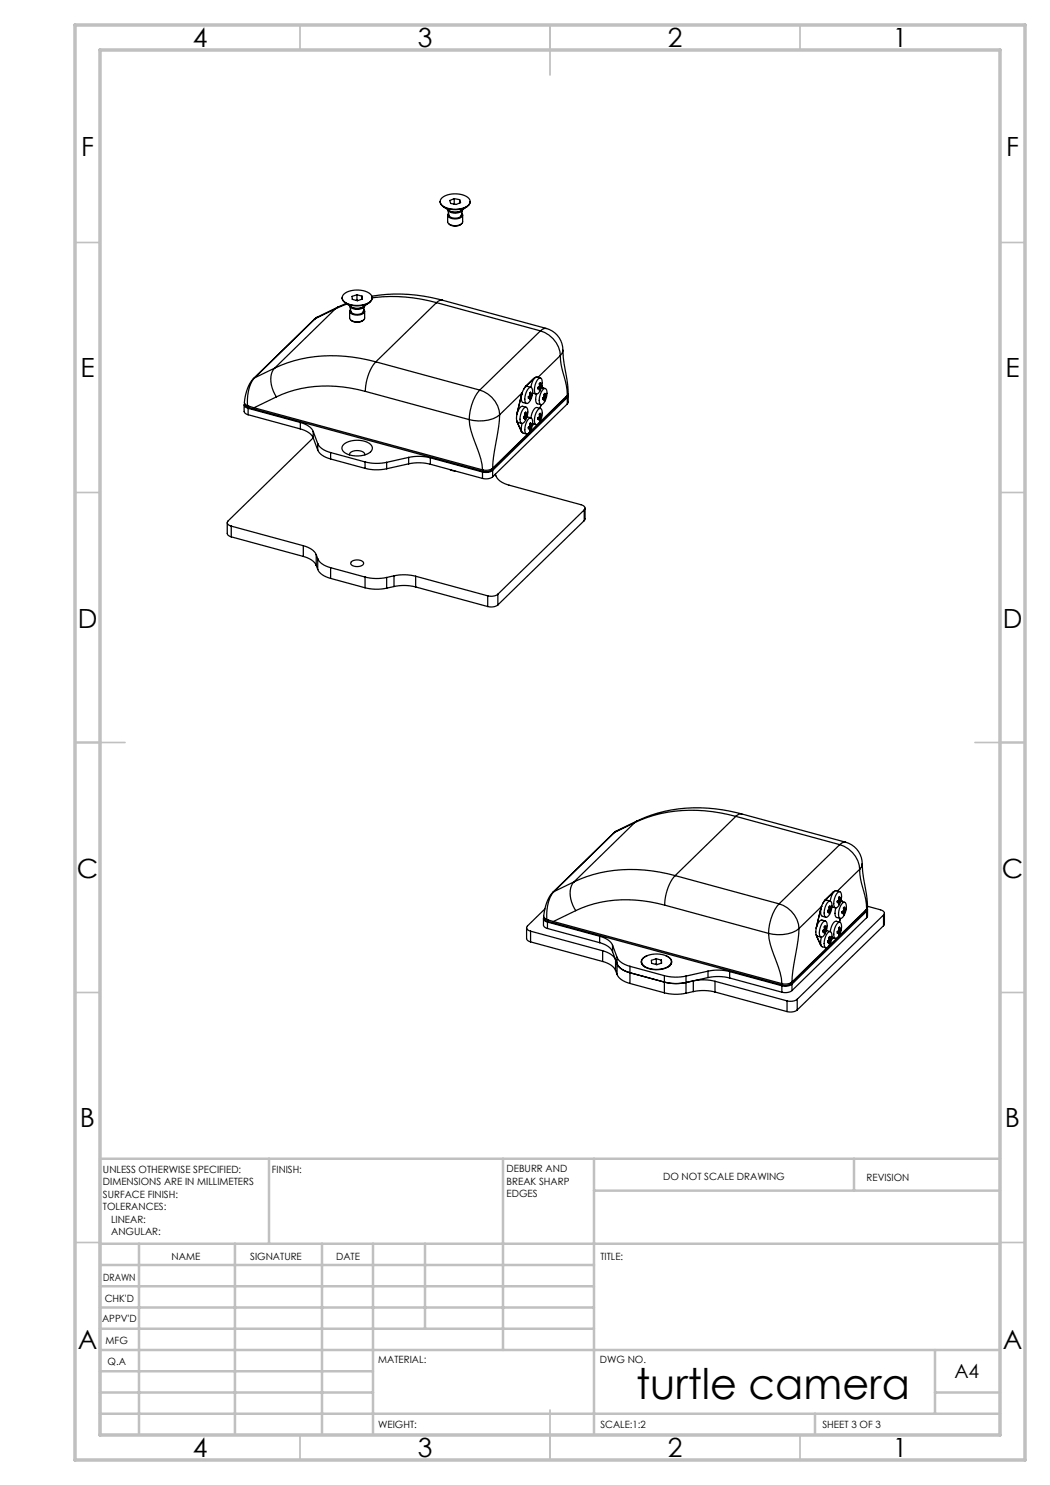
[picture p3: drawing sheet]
<svg xmlns="http://www.w3.org/2000/svg" width="210mm" height="297mm" viewBox="0 0 210 297" stroke-linecap="round" stroke-linejoin="round" font-family="sans-serif">
<g fill="none" stroke="#c0c0c0" stroke-width=".35">
<path d="M60 5v5M110 5v10M160 5v5M15 48.5h5M200 48.5h5M15 98.5h5M200 98.5h5M15 148.5h10M195 148.5h10M15 198.5h5M200 198.5h5M15 248.5h5"/>
<path d="M200 248.5h5M60 287v5M110 282v10M160 287v5"/>
</g>
<g fill="none" stroke="#c0c0c0" stroke-width=".5">
<path d="M53.8 231.8v17M100.6 231.8v38.2M118.8 231.8v55.2M118.8 238.1h81.2M170.8 231.8v6.3M200 231.8h-180v55.2M20 248.8h180M20 257.3h98.8M20 253h98.8M27.8 248.8v38.2M47 248.8v38.2M64.4 248.8v38.2"/>
<path d="M74.6 248.8v38.2M85 248.8v17M20 265.8h98.8M20 261.5h98.8M20 278.5h54.6M20 274.3h54.6M20 270h180M187 278.5h13M187 270v12.8M20 282.8h180M163 282.8v4.2"/>
</g>
<path d="M15 5h190v287h-190zM20 10h180v277h-180z" fill="none" stroke="#c0c0c0" stroke-width=".7"/>
<g fill="none" stroke="#000" stroke-width=".25">
<path d="M88.4 39.5a4.5 4.5 0 0 1 5.5 .4 1.15 1.15 0 0 1-.9 1.6 4.4 4.4 0 0 1-4.8-.7 .91 .91 0 0 1 .2-1.3zM90.8 39.7l1.1 .2M90.8 39.7l-.8 .4 .1 .6 1.1 .2 .9-.4-.2-.6M90.8 39.7v1.1M91.9 39.9v.7M68.4 59.5a1.5 1.5 0 0 0 1.4 1.4 4.5 4.5 0 0 0 4.5-.8l.1-.5a30.3 30.3 0 0 1 12.9 .9M68.8 58.8a4.5 4.5 0 0 1 5.5 .2 1.09 1.09 0 0 1-.8 1.7 4.6 4.6 0 0 1-4.9-.6 .9 .9 0 0 1 .2-1.3zM71.4 59l1 .2M71.4 59l-1 .3 .1 .6 1 .2 1-.3-.1-.6M71.4 59v1M72.4 59.2v.6M74.4 59.2a32 32 0 0 1 14.1 .8"/>
<path d="M88 40.3a1.73 1.73 0 0 0 1.7 1.5 4.4 4.4 0 0 0 4.1-.9l.2-.6M88.6 41.3l1.2 .8a2.54 2.54 0 0 0 2.5 0l1.1-.8M89.5 43v1.4a1.87 1.87 0 0 0 2.8 .4l.2-.3v-1.5M89.5 41.9a1.97 1.97 0 0 0 3 0l-.2 1.2a1.61 1.61 0 0 1-2.5 0zM89.6 42a2.19 2.19 0 0 0 2.8 0M89.7 42.6l-.1 .1a.69 .69 0 0 0 .7 1 1.89 1.89 0 0 0 2.2-.6l-.1-.5M89.8 44.8a1.99 1.99 0 0 0 2.4 0M90.8 40.8h.1M90.8 40.8l.2 .1M50.7 75.7a7.9 7.9 0 0 0-1.8 5l.6 .4M50.9 75.6a7.7 7.7 0 0 0-1.4 5.5M50.9 75.6l-.2 .1"/>
<path d="M54.9 73.6a4.6 4.6 0 0 0 .1 5.2l.3 .6M54.9 73.6l-4 2M55.3 79.4l-4.5 2.2M62.8 63.9l-12.1 11.8M63 63.7l-.2 .2M63 63.7l-12.1 11.9M63.5 63.4l-.7 .5M67.1 61.8l-12.2 11.8M67.1 61.8l-4.1 1.9M67.6 61.4l-.5 .4M67.6 61.4l-4.6 2.3M69 60.6l1.2 .8a2.55 2.55 0 0 0 2.5 0l1.1-.8"/>
<path d="M69.2 60.7l-1.6 .7M69.4 60.8l-2.3 1M69.9 62.2v1.4a1.74 1.74 0 0 0 2.4 .6l.6-.4v-1.6M69.9 61.2a1.97 1.97 0 0 0 3 0l-.2 1.1a1.61 1.61 0 0 1-2.5 0zM70 61.2a2.21 2.21 0 0 0 2.8 0M70.1 61.9a.6 .6 0 0 0-.1 .6 .6 .6 0 0 0 .6 .4 2.12 2.12 0 0 0 2.3-.5l-.1-.5M70.2 64.1a1.99 1.99 0 0 0 2.4 0M71.4 60l.2 .1M71.4 60l-.1 .1M73.1 78.3l20.7 5.6M73.1 78.3a25.6 25.6 0 0 0-17.8 1.1M75.2 72.4l20.7 5.6"/>
<path d="M75.2 72.4a9.3 9.3 0 0 0-2.1 5.9M75.2 72.4a28.9 28.9 0 0 0-20.3 1.2M87.3 60.5l20.8 5.7M87.3 60.5l-12.1 11.9M88.5 60h-.1a1.34 1.34 0 0 0-1.1 .5M88.5 60l20.8 5.7M95.9 78a5.5 5.5 0 0 1 4 5M95.9 78a9.2 9.2 0 0 0-2.1 5.9M104.2 79.3l-.8 3.6M104.5 78.5l-.3 .8M104.5 78.5l-4.6 4.5M105.2 77.2l-.2 .3"/>
<path d="M105.2 77.2l-.5 .7M105.7 77.6l.4-.1a1.26 1.26 0 0 1 .3 1.5 2.42 2.42 0 0 1-1 1.7h-.1a2.65 2.65 0 0 1 .4-3.1zM105.8 79.3l.4 .1M105.9 79.5v.4l.2-.2M106 78.7l.2 .1M106 79.1l.2 .1M106 79.5l-.3-.1 .2 .1M106 78.8l.2 .1M106 79.7h.1M106 78.9l.4 .1M106.2 78.8l.2-.1v.3M106.2 78.8l-.1-.4-.2 .2 .1 .5-.3 .2v.4l.2-.2"/>
<path d="M106.2 79.4l-.1 .3M106.2 79.2v.2M106.4 79l-.2 .2M106.5 78.6l.7 .2M106.7 75.7l-1.5 1.5M107 75.5l-.3 .2M107.1 75.5l-.4 .2M107.3 78.8a1.61 1.61 0 0 0 .2 1.9l.7 .2-.2 .8M107.6 77.5l.3 .1M107.6 77.5l.2 .1M107.7 75.8l.3-.2a1.26 1.26 0 0 1 .4 1.6 2.42 2.42 0 0 1-1.1 1.6h-.1a2.65 2.65 0 0 1 .5-3zM107.7 77.4l.4 .1"/>
<path d="M107.8 77.6l.1 .4 .1-.2M107.9 76.9h.2M107.9 77.2l.3 .1M107.9 76.9l.2 .1M107.9 77.8h.1M107.9 77l.4 .1M108.1 66.2l-12.2 11.8M108.1 66.2a5.5 5.5 0 0 1 4 4.9M108.1 76.9l.2-.1v.3M108.1 76.9l-.1-.3-.1 .1v.5l-.3 .3v.3l.2-.2M108.1 77.5l-.1 .3M108.1 75.6l-.7-.2a2.18 2.18 0 0 0-1.2 2.1l-.7-.2a2.37 2.37 0 0 0-1.2 2.7l.2 .5 .8 .2"/>
<path d="M108.2 77.3l-.1 .2M108.3 77.5l.8 .2M108.3 77.1l-.1 .2M108.4 77.2l.1 .4M108.6 77.9l.4-.2a1.26 1.26 0 0 1 .3 1.6 2.42 2.42 0 0 1-1 1.6h-.2a2.65 2.65 0 0 1 .5-3zM108.7 79.5l.3 .1M108.8 79.7v.4l.2-.1M108.8 79h.2M108.8 79.3l.3 .1M108.8 79.7l-.2-.1 .2 .1M108.9 79.1h.2M108.9 79.9l.1 .1"/>
<path d="M108.9 79.1l.4 .1M109 79l.1 .1M109 79v-.3l-.2 .1 .1 .5-.3 .3v.3l.2-.2M109 79.6v.4M109.1 79.1l.2-.2v.3M109.1 79.4l-.1 .2M109.3 79.2l-.2 .2M109.3 65.7l-.8 .1-.4 .4M109.3 65.7a4.5 4.5 0 0 1 3.3 4.3M112.1 71.1l.1 1.9 1.1 4.2 .2 1.9M112.1 71.1l-4.5 4.4M112.6 70a1.05 1.05 0 0 1-.5 1.1"/>
<path d="M112.6 70.1l.1 1.4a41.9 41.9 0 0 1 .9 7.3l-.1 .3M113.2 79.4l-14.9 14.6M113.2 79.3v.1M113.4 79.1l-.2 .3M113.5 79.1l-5.7 5.5M113.5 79.5l-15 14.6M113.5 79.5v1.3M113.6 78.9v.3l-.1 .3M113.6 79.1v1.4l-.1 .3M48.8 81l.1 1.5 .7 .4M48.9 80.7a.68 .68 0 0 0 .7 1M49.1 80.9l.1 .4 .5 .2"/>
<path d="M49.5 81.1l1.3 .5M49.6 81.7l10.5 2.8M49.6 81.7v1.2M49.6 82.9l10.5 2.9M49.7 81.5l46.9 12.8M49.7 81.2v.3M50.8 81.6l45.7 12.4M60.1 84.5a3.6 3.6 0 0 1 2.5 1.8M60.1 85.8a3.6 3.6 0 0 1 2.5 1.8M60.1 84.5v1.3M62.6 87.6l-17 16.6a.65 .65 0 0 0 0 .7 .65 .65 0 0 0 .6 .3M62.6 86.3l.9 2.4"/>
<path d="M62.6 86.3v1.3M62.6 87.6l.9 2.4M63.5 88.7a3.6 3.6 0 0 0 2.6 1.8M63.5 90a3.6 3.6 0 0 0 2.6 1.8M63.5 88.7v1.3M66.1 90.5v1.3M66.1 90.5l6.9 1.9M66.1 91.8l6.9 1.9M68.7 88.9a4.6 4.6 0 0 1 5.6 .2 1.11 1.11 0 0 1-.8 1.7 4.6 4.6 0 0 1-4.9-.6 .91 .91 0 0 1 .1-1.3zM69.9 91a1.45 1.45 0 0 1 1.8-.9l.9 .3 .4 .6M73 92.4a9.3 9.3 0 0 0 4.3 .1M73 93.7a9.3 9.3 0 0 0 4.3 .1"/>
<path d="M73 92.4v1.3M77.3 92.5v1.3M81.7 91.5a9.3 9.3 0 0 1 4.4 .1M81.7 92.8a9.3 9.3 0 0 1 4.4 0M81.7 91.5l-4.4 1M81.7 91.5v1.3M81.7 92.8l-4.4 1M86.1 91.6l10.4 2.8M86.1 91.6v1.2M86.1 92.8l10.4 2.9M90 93.9l1 .3M93.8 83.9a23.5 23.5 0 0 0 2 6.7l.6 2.3 .1 1.1"/>
<path d="M96.5 94.4v1.3M96.6 94v.3M98.3 94a1.96 1.96 0 0 1-1.7 .3M98.3 93.8v.2M98.5 93.6a2.38 2.38 0 0 1-2 .4M98.5 94.1a2.35 2.35 0 0 1-2 .3M98.5 95.4a2.35 2.35 0 0 1-2 .3M98.5 94.1v1.3M99.1 94.8a3.3 3.3 0 0 0 2.7 2.2l14.4 3.9a.65 .65 0 0 1 .7 .4 .65 .65 0 0 1-.1 .7M99.9 83a6.9 6.9 0 0 1-6.1 .9M99.9 83l-.2 2.2-1 6.2-.2 2.2M103.4 84.2l1 2.2"/>
<path d="M104.4 84.7a1.61 1.61 0 0 0 .2 1.9l.7 .2M104.8 81.6l.3-.2a1.26 1.26 0 0 1 .4 1.6 2.42 2.42 0 0 1-1.1 1.7h-.1a2.65 2.65 0 0 1 .5-3.1zM104.8 83.3l.4 .1M105 83.5v.4l.2-.2M105 82.7l.2 .1M105 83.1l.3 .1M105 83.5l-.3-.1 .3 .1M105 82.8l.2 .1M105 83.7h.2M105 82.9l.4 .1M105.2 82.8l.2-.2v.4M105.2 82.8v-.4l-.2 .2v.4l-.3 .3v.3l.3-.1"/>
<path d="M105.2 83.4v.3M105.2 81.5l-.7-.2a2.37 2.37 0 0 0-1.2 2.6l.3 .6 .7 .2M105.3 83.2l-.1 .2M105.4 83l-.1 .2M105.6 86.7l-7.1 6.9M105.7 83.7l.4-.1a1.26 1.26 0 0 1 .3 1.6 2.42 2.42 0 0 1-1 1.6h-.1a2.65 2.65 0 0 1 .4-3.1zM105.8 85.4l.4 .1M105.9 85.6v.4l.2-.2M106 84.8l.2 .1M106 85.2l.2 .1M106 85.6l-.3-.1 .2 .1M106 84.9l.2 .1"/>
<path d="M106 85.8h.1M106 85l.4 .1M106.2 84.9l.2-.1v.3M106.2 84.9l-.1-.4-.2 .2 .1 .5-.3 .2v.4l.2-.2M106.2 85.5l-.1 .3M106.2 85.3v.2M106.4 85.1l-.2 .2M106.5 84.7l.7 .2M106.7 84.8l-.2 .3M107.6 84.8l-1.8 1.7M107.6 83.6l.3 .1M107.6 83.7h.2"/>
<path d="M107.7 81.9l.3-.2a1.26 1.26 0 0 1 .4 1.6 2.42 2.42 0 0 1-1.1 1.6h-.1a2.65 2.65 0 0 1 .5-3zM107.7 83.5l.4 .1M107.8 83.7l.1 .4 .1-.2M107.9 83h.2M107.9 83.3l.3 .1M107.9 83l.2 .1M107.9 83.9h.1M107.9 83.1l.4 .1M108.1 83l.2-.1v.3M108.1 83l-.1-.3-.1 .1v.5l-.3 .3v.3l.2-.2M108.1 83.6l-.1 .3M108.1 81.7l-.7-.2a2.18 2.18 0 0 0-1.2 2.1l-.8-.2"/>
<path d="M108.2 83.4l-.1 .2M108.3 83.2l-.1 .2M113.5 80.8l-15 14.6M45.4 104.5l.1 2.3 .3 .4 .4 .2M46.2 105.2l14.5 3.9M46.2 105.2v2.2M46.2 107.4l14.5 3.9M60.7 109.1a3.6 3.6 0 0 1 2.5 1.8M60.7 111.3a3.6 3.6 0 0 1 2.5 1.8M60.7 109.1v2.2M63.2 110.9l.3 .8M63.2 110.9v2.2"/>
<path d="M63.2 113.1l.3 .8M63.5 111.7a3.6 3.6 0 0 0 2.6 1.8M63.5 113.9a3.6 3.6 0 0 0 2.6 1.8M63.5 111.7v2.2M66.1 113.5l6.9 1.9M66.1 113.5v2.2M66.1 115.7l6.9 1.9M70.3 112.3a1.74 1.74 0 0 1 2.4 .3 1.53 1.53 0 0 1-2.2 .5 .48 .48 0 0 1-.2-.8zM73 115.4a9.3 9.3 0 0 0 4.3 .1M73 117.6a9.3 9.3 0 0 0 4.3 0M73 115.4v2.2M77.3 115.5v2.1"/>
<path d="M78.8 115.2a9.4 9.4 0 0 1 4.3 0M78.8 117.3a9.4 9.4 0 0 1 4.3 .1M78.8 115.2l-1.5 .3M78.8 115.2v2.1M78.8 117.3l-1.5 .3M83.1 115.2l14.4 4M83.1 115.2v2.2M83.1 117.4l14.4 3.9M97.5 119.2v2.1M99.6 118.8a2.35 2.35 0 0 1-2.1 .4M99.6 118.8v2.2M116.8 102l-17.2 16.8"/>
<path d="M116.8 102v2.1M116.8 104.1l-17.2 16.9M117 101.6v2.2l-.2 .3M99.6 121a2.35 2.35 0 0 1-2.1 .3M110.5 178.5a7.9 7.9 0 0 0-1.7 5l.6 .4M110.8 178.3a7.7 7.7 0 0 0-1.4 5.6M110.8 178.3l-.3 .2M114.8 176.4a4.6 4.6 0 0 0 0 5.2l.3 .5M114.8 176.4l-4 1.9M122.7 166.6l-12.2 11.9M122.9 166.5l-.2 .1M122.9 166.5l-12.1 11.8"/>
<path d="M123.3 166.2l-.6 .4M123.4 166.2l-.5 .3M126.9 164.5l-12.1 11.9M126.9 164.5l-4 2M127.4 164.2l-.5 .3M127.4 164.2l-4 2M135 175.1l20.8 5.7M135 175.1a9.3 9.3 0 0 0-2.1 5.9M135 175.1a28.9 28.9 0 0 0-20.2 1.3M147.2 163.3l20.7 5.6M147.2 163.3a28.9 28.9 0 0 0-20.3 1.2M147.2 163.3l-12.2 11.8"/>
<path d="M148.3 162.8l20.8 5.6a4.5 4.5 0 0 1 3.3 4.4M148.3 162.8a29.8 29.8 0 0 0-20.9 1.4M148.3 162.8a1.34 1.34 0 0 0-1.1 .5M165.1 179.9l-.5 .7M165.1 179.9v.1M165.1 180l-.2 .2M166.6 178.5l-1.5 1.4M166.6 178.5h.1M166.6 178.5l-1.5 1.5M166.9 178.3l-.3 .2M167 178.2l-.4 .3M167.5 178.5l.4-.2a1.26 1.26 0 0 1 .3 1.6 2.42 2.42 0 0 1-1 1.7h-.2a2.65 2.65 0 0 1 .5-3.1z"/>
<path d="M167.7 179.6l.3 .1M167.8 180l.2 .1M167.8 179.7l.2 .1M167.8 179.7l.4 .2M167.9 168.9l-12.1 11.9M167.9 168.9a5.5 5.5 0 0 1 4 5M168 179.7h.1M168 179.7l-.1-.4-.2 .2 .1 .5-.3 .2v.3l.2-.1M168 178.3l-.7-.1a2.18 2.18 0 0 0-1.2 2l-.8-.2a2.37 2.37 0 0 0-1.2 2.7l.3 .5 .8 .2M168 179.7l.2-.2v.4M168.2 179.9l-.2 .2M168.2 179.9l.2 .4"/>
<path d="M169.1 168.5l-.7 .1-.5 .3M171.9 173.9l.2 1.8 1.1 4.2 .1 1.9M171.9 173.9l-4.4 4.3M172.4 172.8l-.1 .6-.4 .5M172.4 172.8l.1 1.5a41.9 41.9 0 0 1 1 7.2l-.2 .3M105.3 185.6v2.2l.4 .4 .4 .2M106.1 186.2l14.4 4M106.1 186.2v2.2M106.1 188.4l14.4 3.9M108.7 183.7l.1 1.5 .7 .5M108.8 183.5a.68 .68 0 0 0 .7 .9M108.9 183.6l.2 .4 .5 .3"/>
<path d="M109 181.8l-3.5 3.4a.65 .65 0 0 0-.1 .7 .65 .65 0 0 0 .7 .3M109.4 183.9l1.3 .4M109.5 184.4l10.4 2.8M109.5 184.4v1.3M109.5 185.7l10.4 2.8M109.6 184.3l46.9 12.7M109.6 184v.3M110.7 184.3l45.7 12.4M115.1 182.1l-4.4 2.2M119.9 187.2a3.6 3.6 0 0 1 2.6 1.8M119.9 188.5a3.6 3.6 0 0 1 2.6 1.8M119.9 187.2v1.3"/>
<path d="M120.5 190.2a3.6 3.6 0 0 1 2.6 1.7v2.2M120.5 192.3a3.6 3.6 0 0 1 2.6 1.8M120.5 190.2v2.1M122.5 190.3l.9 2.5a3.6 3.6 0 0 0 2.6 1.7l6.9 1.9a9.3 9.3 0 0 0 4.3 .1l4.4-1M122.5 189l.9 2.5M122.5 189v1.3M123.1 194.1l.3 .8M123.4 194.9a3.6 3.6 0 0 0 2.6 1.8M123.4 191.5a3.6 3.6 0 0 0 2.6 1.8M123.4 191.5v3.4M126 193.3v3.4M126 196.7l6.9 1.9"/>
<path d="M126 193.3l6.9 1.8M128.3 192.3l.2 .6 .4 .4M128.6 191.6a4.5 4.5 0 0 1 5.5 .2 1.09 1.09 0 0 1-.7 1.7 4.6 4.6 0 0 1-4.9-.6 .9 .9 0 0 1 .1-1.3zM129.5 191.1a1.21 1.21 0 0 0-1.1 .8 1.21 1.21 0 0 0 .2 1.2 4.6 4.6 0 0 0 5.6-.2 1.27 1.27 0 0 0-1.1-1.8M131.3 192.8l.1 .1M131.3 191.7l1 .3M131.3 191.7l-1 .4v.6l1 .2 1-.3v-.6M131.3 192.8l-.2 .1M131.3 191.7v1.1M132.3 192v.6M132.9 198.6a9.3 9.3 0 0 0 4.3 0M132.9 195.1a9.3 9.3 0 0 0 4.3 .1"/>
<path d="M132.9 195.1v3.5M132.9 181l20.8 5.7M132.9 181a25.6 25.6 0 0 0-17.8 1.1M134.3 192.3l-.2 .6-.4 .4M137.2 195.2v3.4M138.7 198.3a9.4 9.4 0 0 1 4.3 .1M138.7 198.3l-1.5 .3M141.6 194.2a9.3 9.3 0 0 1 4.3 .1M141.6 195.5a9.3 9.3 0 0 1 4.3 .1M141.6 194.2l-4.4 1M141.6 194.2v1.3M143 196.3a9.3 9.3 0 0 0-4.3-.1v2.1"/>
<path d="M143 196.3l14.4 3.9M143 196.3v2.1M143 198.4l14.4 3.9M145.9 194.3l10.5 2.9M145.9 194.3v1.3M145.9 195.6l10.5 2.8M153.7 186.7a23.5 23.5 0 0 0 2 6.7l.6 2.3 .1 1M155.8 180.8a5.5 5.5 0 0 1 4 4.9M155.8 180.8a9.2 9.2 0 0 0-2.1 5.9M156.4 197.2v1.2M156.5 196.8v.2M158.2 196.8a1.96 1.96 0 0 1-1.7 .2"/>
<path d="M158.2 196.6v.2M158.4 196.4a2.38 2.38 0 0 1-2 .3M158.4 196.8a2.35 2.35 0 0 1-2 .4M158.4 198.1a2.35 2.35 0 0 1-2 .3M158.4 196.8v1.3M159.4 199.9a2.35 2.35 0 0 1-2 .3M159.4 199.9v2.1M159.8 185.7a6.9 6.9 0 0 1-6.1 1M159.8 185.7l-.2 2.3-1 6.2-.2 2.2M163.2 187l1 2.2M164.1 182l-.9 3.7M164.3 187.4a1.61 1.61 0 0 0 .2 2l.7 .2"/>
<path d="M164.3 181.3l-.2 .7M164.3 181.3l-4.5 4.4M164.7 184.4l.3-.2a1.26 1.26 0 0 1 .4 1.6 2.42 2.42 0 0 1-1.1 1.6h-.1a2.65 2.65 0 0 1 .5-3zM164.7 186l.4 .1M164.8 186.2v.4l.2-.1M164.9 185.5h.2M164.9 185.8l.2 .1M164.9 186.2l-.3-.1 .2 .1M164.9 185.6h.2M164.9 186.4l.1 .1M164.9 185.6l.4 .1M165.1 185.5l.2-.1v.3"/>
<path d="M165.1 185.5l-.1-.3-.2 .1 .1 .5-.3 .3v.3l.2-.2M165.1 186.1l-.1 .4M165.1 184.2l-.7-.2a2.37 2.37 0 0 0-1.2 2.7l.3 .5 .7 .2M165.1 185.9v.2M165.3 185.7l-.2 .2M165.5 189.5l-7.1 6.9M165.5 188.2l.3 .1M165.5 188.3h.3M165.6 186.5l.3-.2a1.26 1.26 0 0 1 .4 1.6 2.42 2.42 0 0 1-1 1.7l-.2-.1a2.65 2.65 0 0 1 .5-3zM165.6 180.4l.3-.2a1.26 1.26 0 0 1 .4 1.6 2.42 2.42 0 0 1-1 1.7l-.2-.1a2.65 2.65 0 0 1 .5-3zM165.6 188.1l.4 .1M165.6 182l.4 .1"/>
<path d="M165.8 188.3v.4l.2-.1M165.8 182.2v.4l.2-.1M165.8 187.6l.2 .1M165.8 181.5h.2M165.8 181.9h.3M165.8 188h.3M165.8 182.2l-.3-.1 .3 .1M165.8 187.7h.3M165.8 181.6h.3M165.8 188.5l.2 .1M165.8 182.4l.2 .1M165.8 187.7l.4 .1"/>
<path d="M165.8 181.6l.4 .1M166 187.7l.2-.2v.3M166 187.7v-.4l-.2 .2v.5l-.3 .2v.3l.3-.2M166 188.2v.4M166 181.5l.2-.1v.3M166 181.5v-.3l-.2 .2v.4l-.3 .3v.3l.3-.2M166 182.1v.4M166.1 188l-.1 .2M166.1 181.9l-.1 .2M166.2 187.8l-.1 .2M166.2 181.7l-.1 .2M166.4 181.4l.7 .2"/>
<path d="M166.4 187.5l.7 .2M166.6 187.6l-.3 .2M167.2 181.6a1.61 1.61 0 0 0 .1 1.9l.7 .2-.1 .7M167.4 187.6l-1.7 1.7M167.5 180.3l.3 .1M167.5 180.3l.2 .1M167.5 184.6l.4-.2a1.26 1.26 0 0 1 .3 1.6 2.42 2.42 0 0 1-1 1.7h-.2a2.65 2.65 0 0 1 .5-3.1zM167.6 186.3l.4 .1M167.6 180.1l.4 .2M167.7 180.4v.4l.2-.2M167.7 186.5v.4l.2-.2M167.7 185.7l.3 .1"/>
<path d="M167.8 186.1l.2 .1M167.8 186.5l-.3-.1 .2 .1M167.8 185.8l.2 .1M167.8 180.6h.1M167.8 186.7h.1M167.8 185.9l.4 .1M168 180.3l-.1 .3M168 185.8h.1M168 185.8l-.1-.4-.2 .2 .1 .5-.3 .2v.3l.2-.1M168 186.4l-.1 .3M168 184.4l-.7-.1a2.18 2.18 0 0 0-1.2 2l-.8-.2M168 180.1v.2"/>
<path d="M168 185.8l.2-.2v.4M168 186.2v.2M168.1 180.3l.8 .2M168.2 186l-.2 .2M168.5 180.6l.3-.1a1.26 1.26 0 0 1 .4 1.5 2.42 2.42 0 0 1-1.1 1.7h-.1a2.65 2.65 0 0 1 .5-3.1zM168.5 182.3l.4 .1M168.7 182.5v.4l.2-.2M168.7 181.7l.2 .1M168.7 182.1l.3 .1M168.7 182.5l-.3-.1 .3 .1M168.7 181.8l.2 .1M168.7 182.7h.2"/>
<path d="M168.7 181.9l.4 .1M168.9 181.8l.2-.2v.4M168.9 181.8v-.4l-.2 .2v.4l-.3 .3v.4l.3-.2M168.9 182.4v.3M169 182.2l-.1 .2M169.1 182l-.1 .2M173.1 182.2l-14.9 14.6M173.1 182v.2M173.3 181.9l-.2 .3M173.3 181.8l-5.7 5.6M173.3 182.3l-14.9 14.5M173.3 182.3v1.2"/>
<path d="M173.3 183.5l-14.9 14.6M173.4 181.7l.1 .3-.2 .3M173.5 181.3l2.6 .7a.65 .65 0 0 1 .6 .3 .65 .65 0 0 1 0 .7M173.5 181.9v1.4l-.2 .2M176.7 183l-17.3 16.9M176.7 183v2.1M176.7 185.1l-17.3 16.9M176.9 182.6v2.2l-.2 .3M157.4 200.2v2.1M159.4 202a2.35 2.35 0 0 1-2 .3"/>
</g>
<text font-size="8.5" x="127.2" y="279.7">turtle camera</text>
<g font-size="5.3">
<text x="38.5" y="9.5">4</text>
<text x="83.5" y="9.5">3</text>
<text x="133.6" y="9.5">2</text>
<text x="178.6" y="9.5">1</text>
<text x="16.2" y="31.3">F</text>
<text x="201.2" y="31.3">F</text>
<text x="16.1" y="75.5">E</text>
<text x="201.1" y="75.5">E</text>
<text x="15.5" y="125.5">D</text>
<text x="200.5" y="125.5">D</text>
<text x="15.4" y="175.5">C</text>
<text x="200.4" y="175.5">C</text>
<text x="16" y="225.5">B</text>
<text x="201" y="225.5">B</text>
<text x="15.5" y="269.8">A</text>
<text x="200.5" y="269.8">A</text>
<text x="38.5" y="291.5">4</text>
<text x="83.5" y="291.5">3</text>
<text x="133.6" y="291.5">2</text>
<text x="178.6" y="291.5">1</text>
</g>
<text font-size="3.9" x="190.9" y="275.5">A4</text>
<g font-size="2">
<text x="20.6" y="234.6">UNLESS OTHERWISE SPECIFIED:</text>
<text x="20.6" y="237.1">DIMENSIONS ARE IN MILLIMETERS</text>
<text x="20.6" y="239.6">SURFACE FINISH:</text>
<text x="54.4" y="234.6">FINISH:</text>
<text x="101.3" y="234.5">DEBURR AND</text>
<text x="101.3" y="237">BREAK SHARP</text>
<text x="101.3" y="239.5">EDGES</text>
<text x="132.6" y="236">DO NOT SCALE DRAWING</text>
<text x="173.3" y="236.2">REVISION</text>
<text x="20.6" y="242.1">TOLERANCES:</text>
<text x="22.2" y="244.6">LINEAR:</text>
<text x="22.2" y="247.1">ANGULAR:</text>
<text x="34.3" y="252">NAME</text>
<text x="50" y="251.9">SIGNATURE</text>
<text x="67.2" y="251.9">DATE</text>
<text x="120.1" y="251.9">TITLE:</text>
<text x="20.6" y="256.1">DRAWN</text>
<text x="20.9" y="260.3">CHK'D</text>
<text x="20.4" y="264.4">APPV'D</text>
<text x="21.1" y="268.8">MFG</text>
<text x="21.5" y="273">Q.A</text>
<text x="75.6" y="272.5">MATERIAL:</text>
<text x="120" y="272.5">DWG NO.</text>
<text x="75.6" y="285.5">WEIGHT:</text>
<text x="120.1" y="285.6">SCALE:1:2</text>
<text x="164.5" y="285.6">SHEET 3 OF 3</text>
</g>
</svg>
